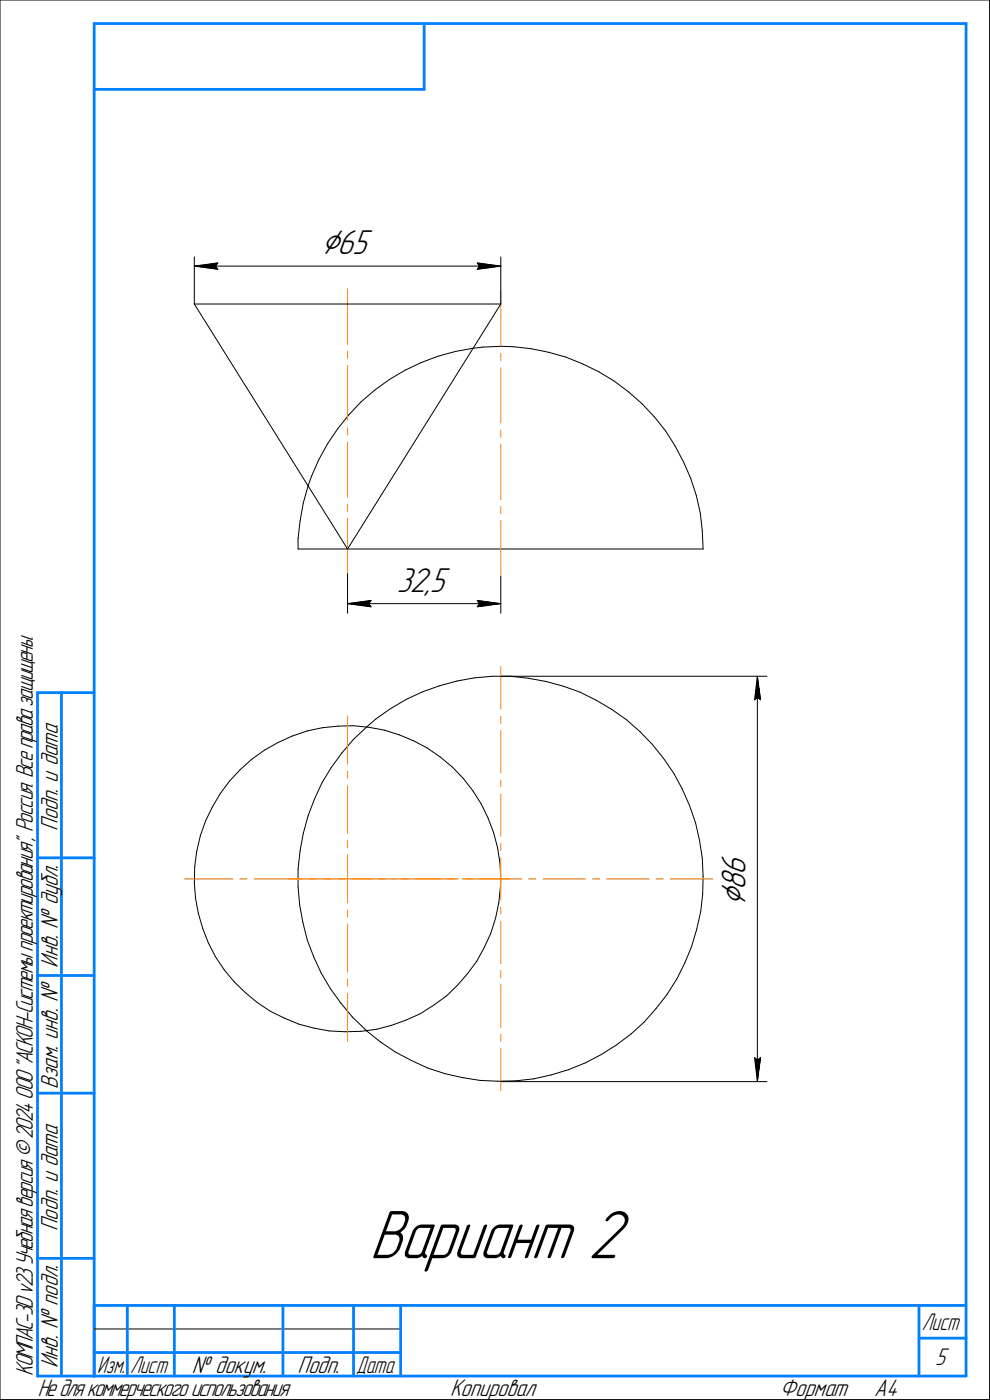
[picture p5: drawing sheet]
<svg xmlns="http://www.w3.org/2000/svg" width="210mm" height="297mm" viewBox="0 0 210 297" stroke-linecap="round" stroke-linejoin="round" font-family="sans-serif">
<g fill="none" stroke="#000" stroke-width=".21">
<path d="M0 0v297zM0 0h210zM210 0v297zM41.2 54.5v10zM41.2 56.5l5-.7zM41.2 56.5l5 .6zM41.2 56.5h65.1zM45.7 56.5l.5 .6zM46.2 55.8l-.5 .7zM101.3 57.1l5-.6zM101.3 55.8l.4 .7zM101.3 55.8l5 .7z"/>
<path d="M101.7 56.5l-.4 .6zM106.3 54.5v10zM41.2 64.5h65.1zM41.2 64.5l32.5 52zM85.9 78.6l3.4-1.6zM89.3 77l3.6-1.4zM92.9 75.6l3.7-1zM96.6 74.6l3.7-.7zM100.3 73.9l2.1-.2zM102.4 73.7l3.9-.2zM106.3 73.5l2.6 .1zM106.3 64.5l-32.6 52z"/>
<path d="M108.9 73.6l3.8 .4zM112.7 74l3.7 .8zM116.4 74.8l3.7 1zM120.1 75.8l3.5 1.4zM123.6 77.2l3.5 1.7zM127.1 78.9l3.2 2zM67.6 97.5l-1.5 3.5zM69.5 94.1l-1.9 3.4zM71.6 91l-2.1 3.1zM74 88.1l-2.4 2.9zM76.6 85.3l2.9-2.5zM76.6 85.3l-2.6 2.8z"/>
<path d="M79.5 82.8l3.1-2.3zM82.6 80.5l3.3-1.9zM130.3 80.9l3 2.2zM133.3 83.1l2.9 2.6zM136.2 85.7l2.7 2.8zM138.9 88.5l2.3 2.9zM141.2 91.4l2.1 3.3zM143.3 94.7l1.7 3.3zM145 98l1.6 3.5zM63.2 114.3v2.2zM63.2 116.5h86zM63.7 110.6l-.5 3.7z"/>
<path d="M64.3 106.8l-.6 3.8zM65.4 103.1l-1.1 3.7zM66.1 101l-.7 2.1zM146.6 101.5l1.1 3.7zM147.7 105.2l.9 3.7zM148.6 108.9l.4 3.8zM149 112.7l.2 3.8zM73.7 121.8v8.3zM73.7 128.1l5-.7zM73.7 128.1l5 .7zM73.7 128.1h32.6zM78.2 128.1l.5 .7z"/>
<path d="M78.7 127.4l-.5 .7zM101.3 128.8l5-.7zM101.3 127.4l.4 .7zM101.3 127.4l5 .7zM101.7 128.1l-.4 .7zM106.3 122.3v7.8zM56.1 159.2l2.9-1.6zM59 157.6l3-1.4zM62 156.2l3.2-1.1zM65.2 155.1l3.2-.7zM68.4 154.4l3.3-.3zM71.7 154.1l3.3-.1z"/>
<path d="M72.6 159.8l-2.3 3.1zM75 154l3.3 .3zM75 156.9l2.8-2.6zM75 156.9l-2.4 2.9zM77.8 154.3l2-1.7zM78.3 154.3l3.2 .6zM79.8 152.6l3.1-2.2zM81.5 154.9l3.3 1.1zM82.9 150.4l3.3-2zM84.8 156l3 1.2zM86.2 148.4l3.5-1.6zM87.8 157.2l2.9 1.5z"/>
<path d="M89.7 146.8l3.5-1.3zM90.7 158.7l2.8 2zM93.2 145.5l3.7-1zM96.9 144.5l3.8-.7zM100.7 143.8l3.8-.3zM104.5 143.5h3.8zM106.3 143.5h56.4zM108.3 143.5l3.8 .4zM112.1 143.9l3.7 .7zM115.8 144.6l3.7 1zM119.5 145.6l3.6 1.3zM123.1 146.9l3.4 1.7z"/>
<path d="M126.5 148.6l3.3 1.9zM129.8 150.5l3.1 2.2zM132.9 152.7l2.9 2.6zM135.8 155.3l2.6 2.7zM138.4 158l2.4 3zM160.1 148.5l.6-.5zM160.7 143.5l.7 5zM160.7 148l.7 .5zM160.7 143.5l-.6 5zM160.7 143.5v86zM42.5 177.4l-.8 3.3zM43.6 174.2l-1.1 3.2z"/>
<path d="M45 171.3l-1.4 2.9zM46.7 168.4l-1.7 2.9zM48.7 165.8l-2 2.6zM51 163.3l2.4-2.2zM51 163.3l-2.3 2.5zM53.4 161.1l2.7-1.9zM64.3 176.9l-.6 3.7zM65.4 173.1l-1.1 3.8zM66.7 169.6l-1.3 3.5zM68.3 166.1l-1.6 3.5zM70.3 162.9l-2 3.2zM93.5 160.7l2.5 2.1z"/>
<path d="M96 162.8l2.3 2.4zM98.3 165.2l2 2.6zM100.3 167.8l1.8 2.8zM102.1 170.6l1.4 3zM103.5 173.6l1.2 3.1zM104.7 176.7l.9 3.2zM105.6 179.9l.5 3.3zM140.8 161l2.2 3.2zM143 164.2l1.8 3.3zM144.8 167.5l1.5 3.4zM146.3 170.9l1.3 3.7zM147.6 174.6l.8 3.7z"/>
<path d="M148.4 178.3l.6 3.8zM41.2 187.3l.3 3.3zM41.3 183.9l-.1 3.4zM41.5 190.6l.6 3.2zM41.7 180.7l-.4 3.2zM42.1 193.8l.9 3.2zM43 197l1.2 3.1zM63.2 184.4v3.8zM63.2 188.2l.4 3.8zM63.6 192l.7 3.7zM63.7 180.6l-.5 3.8zM64.3 195.7l.9 3.8z"/>
<path d="M65.2 199.5l1.3 3.5zM104.1 198l-1.3 3zM105.2 194.8l-1.1 3.2zM105.8 191.6l-.6 3.2zM106.1 183.2l.2 3.3zM106.2 188.3l-.4 3.3zM106.3 186.5l-.1 1.8zM147.8 197.2l-1.1 3.7zM148.7 193.5l-.9 3.7zM149 182.1l.2 3.8zM149.1 189.7l-.4 3.8zM149.2 185.9l-.1 3.8z"/>
<path d="M44.2 200.1l1.5 2.9zM45.7 203l1.9 2.8zM47.6 205.8l2.1 2.6zM49.7 208.4l2.4 2.3zM52.1 210.7l2.5 2.1zM54.6 212.8l2.8 1.8zM57.4 214.6l3 1.5zM60.4 216.1l3 1.2zM63.4 217.3l3.2 .9zM66.5 203l1.7 3.5zM66.6 218.2l3.2 .6zM68.2 206.5l1.9 3.3z"/>
<path d="M69.8 218.8l3.4 .1zM70.1 209.8l2.2 3.1zM72.3 212.9l2.5 2.9zM73.2 218.9h3.3zM74.8 215.8l2.7 2.6zM76.5 218.9l3.3-.5zM77.5 218.4l.3 .4zM77.8 218.8l3 2.3zM79.8 218.4l3.3-.8zM83.1 217.6l3-1.1zM86.1 216.5l3.1-1.4zM89.2 215.1l2.7-1.7z"/>
<path d="M91.9 213.4l2.8-2zM94.7 211.4l2.3-2.3zM99.2 206.6l-2.2 2.5zM101.2 204l-2 2.6zM102.8 201l-1.6 3zM133.9 219.5l2.8-2.6zM139.2 214l-2.5 2.9zM141.6 211l-2.4 3zM143.6 207.8l-2 3.2zM145.3 204.4l-1.7 3.4zM146.7 200.9l-1.4 3.5zM80.8 221.1l3.1 2.2z"/>
<path d="M83.9 223.3l3.4 1.7zM87.3 225l3.5 1.7zM90.8 226.7l3.6 1.1zM94.4 227.8l3.7 .9zM98.1 228.7l3.8 .6zM101.9 229.3l3.8 .1zM105.7 229.4h3.8zM106.3 229.5h56.4zM109.5 229.4l3.8-.5zM113.3 228.9l3.7-.8zM117 228.1l3.6-1.1zM120.6 227l3.6-1.4z"/>
<path d="M124.2 225.6l3.4-1.8zM127.6 223.8l3.2-2.1zM130.8 221.7l3.1-2.2zM160.1 224.5l.6 5zM160.1 224.5l.6 .5zM160.7 225l.7-.5zM161.4 224.5l-.7 5zM0 297h210zM20 282h65z"/>
</g>
<g fill="none" stroke="#ff8000" stroke-width=".21">
<path d="M73.7 77.6v11.6zM73.7 74.5v1.5zM73.7 61.3v11.8zM106.3 78.1v11.6zM106.3 75v1.5zM106.3 61.8v11.7zM73.7 93.8v11.7zM73.7 90.8v1.5zM106.3 94.2v11.8zM106.3 91.3v1.5zM73.7 110v11.8zM73.7 107v1.5z"/>
<path d="M106.3 110.5v11.8zM106.3 107.5v1.5zM73.7 152v10.2zM106.3 141.5v9zM106.3 152v1.5zM106.3 155v9zM73.7 163.7v1.5zM73.7 166.7v10.2zM73.7 178.4v1.5zM106.3 165.5v1.5zM106.3 168.5v9zM106.3 179v1.5z"/>
<path d="M39.2 186.5h10.2zM50.9 186.5h1.5zM53.9 186.5h10.2zM61.2 186.5h9zM65.6 186.5h1.5zM68.7 186.5h5zM71.7 186.5h1.5zM73.7 196.1v10.2zM73.7 193.1v1.5zM73.7 186.5v5.1zM73.7 181.4v5.1zM73.7 186.5h5.1z"/>
<path d="M74.8 186.5h8.9zM80.3 186.5h1.5zM83.3 186.5h10.3zM85.3 186.5h1.4zM88.2 186.5h9zM95 186.5h1.5zM98 186.5h10.2zM98.7 186.5h1.5zM101.7 186.5h4.6zM106.3 186.5h4.4zM106.3 195.5v9zM106.3 192.5v1.5z"/>
<path d="M106.3 186.5v4.5zM106.3 182v4.5zM112.2 186.5h1.5zM115.2 186.5h9zM125.7 186.5h1.6zM128.7 186.5h9.1zM139.2 186.5h1.5zM142.2 186.5h9zM73.7 210.8v10.2zM73.7 207.8v1.5zM106.3 219.5v1.5zM106.3 209v9z"/>
<path d="M106.3 206v1.5zM106.3 222.5v9z"/>
</g>
<g fill="#fff" stroke="#fff" stroke-width=".21">
<path d="M152.5 180.7h7.3zM152.5 180.8h7.3zM152.5 180.8h7.3zM152.5 180.9h7.3zM152.5 181h7.3zM152.5 181.1h7.3zM152.5 181.2h7.3zM152.5 181.3h7.3zM152.5 181.4h7.3zM152.5 181.4h7.3zM152.5 181.5h7.3zM152.5 181.6h7.3zM152.5 181.7h7.3zM152.5 181.8h7.3zM152.5 181.9h7.3zM152.5 181.9h7.3zM152.5 182h7.3zM152.5 182.1h7.3zM152.5 182.2h7.3zM152.5 182.3h7.3zM152.5 182.4h7.3zM152.5 182.5h7.3zM152.5 182.5h7.3zM152.5 182.6h7.3zM152.5 182.7h7.3zM152.5 182.8h7.3zM152.5 182.9h7.3zM152.5 183h7.3zM152.5 183h7.3zM152.5 183.1h7.3zM152.5 183.2h7.3zM152.5 183.3h7.3zM152.5 183.4h7.3zM152.5 183.5h7.3zM152.5 183.6h7.3zM152.5 183.6h7.3zM152.5 183.7h7.3zM152.5 183.8h7.3zM152.5 183.9h7.3zM152.5 184h7.3zM152.5 184.1h7.3zM152.5 184.1h7.3zM152.5 184.2h7.3zM152.5 184.3h7.3zM152.5 184.4h7.3zM152.5 184.5h7.3zM152.5 184.6h7.3zM152.5 184.7h7.3zM152.5 184.7h7.3zM152.5 184.8h7.3zM152.5 184.9h7.3zM152.5 185h7.3zM152.5 185.1h7.3zM152.5 185.2h7.3zM152.5 185.3h7.3zM152.5 185.3h7.3zM152.5 185.4h7.3zM152.5 185.5h7.3zM152.5 185.6h7.3zM152.5 185.7h7.3zM152.5 185.8h7.3zM152.5 185.8h7.3zM152.5 185.9h7.3zM152.5 186h7.3zM152.5 186.1h7.3zM152.5 186.2h7.3zM152.5 186.3h7.3zM152.5 186.4h7.3zM152.5 186.4h7.3zM152.5 186.5h7.3zM152.5 186.6h7.3zM152.5 186.7h7.3zM152.5 186.8h7.3zM152.5 186.9h7.3zM152.5 186.9h7.3zM152.5 187h7.3zM152.5 187.1h7.3zM152.5 187.2h7.3zM152.5 187.3h7.3zM152.5 187.4h7.3zM152.5 187.5h7.3zM152.5 187.5h7.3zM152.5 187.6h7.3zM152.5 187.7h7.3zM152.5 187.8h7.3zM152.5 187.9h7.3zM152.5 188h7.3zM152.5 188h7.3zM152.5 188.1h7.3zM152.5 188.2h7.3zM152.5 188.3h7.3zM152.5 188.4h7.3zM152.5 188.5h7.3zM152.5 188.6h7.3zM152.5 188.6h7.3zM152.5 188.7h7.3zM152.5 188.8h7.3zM152.5 188.9h7.3zM152.5 189h7.3zM152.5 189.1h7.3zM152.5 189.1h7.3zM152.5 189.2h7.3zM152.5 189.3h7.3zM152.5 189.4h7.3zM152.5 189.5h7.3zM152.5 189.6h7.3zM152.5 189.7h7.3zM152.5 189.7h7.3zM152.5 189.8h7.3zM152.5 189.9h7.3zM152.5 190h7.3zM152.5 190.1h7.3zM152.5 190.2h7.3zM152.5 190.2h7.3zM152.5 190.3h7.3zM152.5 190.4h7.3zM152.5 190.5h7.3zM152.5 190.6h7.3zM152.5 190.7h7.3zM152.5 190.8h7.3zM152.5 190.8h7.3zM152.5 190.9h7.3zM152.5 191h7.3zM152.5 191.1h7.3zM152.5 191.2h7.3zM152.5 191.3h7.3zM152.5 191.3h7.3zM152.5 191.4h7.3zM152.5 191.5h7.3zM152.5 191.6h7.3zM152.5 191.7h7.3zM152.5 191.8h7.3zM152.5 191.9h7.3zM152.5 191.9h7.3zM152.5 192h7.3zM152.5 192.1h7.3zM152.5 192.2h7.3z"/>
<path d="M159.5 224h2.5zM159.6 224.1h2.4zM159.6 224.2h2.4zM159.6 224.3h2.4zM159.6 224.4h2.4zM159.6 224.5h2.4zM159.6 224.5h2.4zM159.6 224.6h2.4zM159.7 224.7h2.2zM159.7 224.8h2.2zM159.7 224.9h2.2zM159.7 225h2.2zM159.7 225h2.2zM159.7 225.1h2.2zM159.7 225.2h2.2zM159.8 225.3h2zM159.8 225.4h2zM159.8 225.5h2zM159.8 225.6h2zM159.8 225.6h2zM159.8 225.7h2zM159.8 225.8h2zM159.9 225.9h1.8zM159.9 226h1.8zM159.9 226.1h1.8zM159.9 226.1h1.8zM159.9 226.2h1.8zM159.9 226.3h1.8zM159.9 226.4h1.8zM159.9 226.5h1.7zM159.9 226.6h1.7zM159.9 226.7h1.7zM159.9 226.7h1.7zM159.9 226.8h1.7zM159.9 226.9h1.7zM159.9 227h1.7zM160 227.1h1.5zM160 227.2h1.5zM160 227.2h1.5zM160 227.3h1.5zM160 227.4h1.5zM160 227.5h1.5zM160 227.6h1.5zM160 227.7h1.5zM160.1 227.8h1.4zM160.1 227.8h1.4zM160.2 227.9h1.2zM160.2 228h1.2zM160.2 228.1h1.1zM160.3 228.2h1zM160.3 228.3h1zM160.3 228.3h.9zM160.4 228.4h.8zM160.4 228.5h.7zM160.4 228.6h.7zM160.4 228.7h.7zM160.4 228.8h.6zM160.5 228.9h.5zM160.5 228.9h.5zM160.5 229h.5zM160.6 229.1h.4zM160.6 229.2h.3zM160.6 229.3h.3z"/>
<path d="M160.6 143.8h.3zM160.6 143.8h.3zM160.6 143.9h.4zM160.5 144h.5zM160.5 144.1h.5zM160.4 144.2h.6zM160.4 144.3h.6zM160.4 144.4h.7zM160.4 144.4h.7zM160.4 144.5h.8zM160.4 144.6h.8zM160.3 144.7h.9zM160.3 144.8h1zM160.2 144.9h1.1zM160.2 144.9h1.2zM160.2 145h1.2zM160.1 145.1h1.4zM160.1 145.2h1.4zM160 145.3h1.5zM160 145.4h1.5zM160 145.5h1.5zM160 145.5h1.5zM160 145.6h1.5zM160 145.7h1.5zM160 145.8h1.5zM160 145.9h1.5zM159.9 146h1.7zM159.9 146h1.7zM159.9 146.1h1.7zM159.9 146.2h1.7zM159.9 146.3h1.7zM159.9 146.4h1.7zM159.9 146.5h1.7zM159.9 146.6h1.8zM159.9 146.6h1.8zM159.9 146.7h1.8zM159.9 146.8h1.8zM159.9 146.9h1.8zM159.9 147h1.8zM159.9 147.1h1.8zM159.8 147.2h1.9zM159.8 147.2h2zM159.8 147.3h2zM159.8 147.4h2zM159.8 147.5h2zM159.8 147.6h2zM159.8 147.7h2zM159.8 147.7h2zM159.7 147.8h2.2zM159.7 147.9h2.2zM159.7 148h2.2zM159.7 148.1h2.2zM159.7 148.2h2.2zM159.7 148.3h2.2zM159.7 148.3h2.2zM159.6 148.4h2.4zM159.6 148.5h2.4zM159.6 148.6h2.4zM159.6 148.7h2.4zM159.6 148.8h2.4zM159.6 148.8h2.4zM159.6 148.9h2.4z"/>
<path d="M68.2 48.3h11.1zM68.2 48.3h11.1zM68.2 48.4h11.1zM68.2 48.5h11.1zM68.2 48.6h11.1zM68.2 48.7h11.1zM68.2 48.8h11.1zM68.2 48.9h11.1zM68.2 48.9h11.1zM68.2 49h11.1zM68.2 49.1h11.1zM68.2 49.2h11.1zM68.2 49.3h11.1zM68.2 49.4h11.1zM68.2 49.4h11.1zM68.2 49.5h11.1zM68.2 49.6h11.1zM68.2 49.7h11.1zM68.2 49.8h11.1zM68.2 49.9h11.1zM68.2 50h11.1zM68.2 50h11.1zM68.2 50.1h11.1zM68.2 50.2h11.1zM68.2 50.3h11.1zM68.2 50.4h11.1zM68.2 50.5h11.1zM68.2 50.5h11.1zM68.2 50.6h11.1zM68.2 50.7h11.1zM68.2 50.8h11.1zM68.2 50.9h11.1zM68.2 51h11.1zM68.2 51.1h11.1zM68.2 51.1h11.1zM68.2 51.2h11.1zM68.2 51.3h11.1zM68.2 51.4h11.1zM68.2 51.5h11.1zM68.2 51.6h11.1zM68.2 51.6h11.1zM68.2 51.7h11.1zM68.2 51.8h11.1zM68.2 51.9h11.1zM68.2 52h11.1zM68.2 52.1h11.1zM68.2 52.2h11.1zM68.2 52.2h11.1zM68.2 52.3h11.1zM68.2 52.4h11.1zM68.2 52.5h11.1zM68.2 52.6h11.1zM68.2 52.7h11.1zM68.2 52.7h11.1zM68.2 52.8h11.1zM68.2 52.9h11.1zM68.2 53h11.1zM68.2 53.1h11.1zM68.2 53.2h11.1zM68.2 53.3h11.1zM68.2 53.3h11.1zM68.2 53.4h11.1zM68.2 53.5h11.1zM68.2 53.6h11.1zM68.2 53.7h11.1zM68.2 53.8h11.1zM68.2 53.8h11.1zM68.2 53.9h11.1zM68.2 54h11.1zM68.2 54.1h11.1zM68.2 54.2h11.1zM68.2 54.3h11.1zM68.2 54.4h11.1zM68.2 54.4h11.1zM68.2 54.5h11.1zM68.2 54.6h11.1zM68.2 54.7h11.1zM68.2 54.8h11.1zM68.2 54.9h11.1zM68.2 54.9h11.1zM68.2 55h11.1zM68.2 55.1h11.1zM68.2 55.2h11.1zM68.2 55.3h11.1zM68.2 55.4h11.1z"/>
<path d="M46.1 55.4h.6zM45.3 55.5h1.4zM44.5 55.5h2.2zM43.8 55.6h2.9zM43 55.7h3.7zM42.8 55.8h3.9zM42.7 55.9h4zM42.4 56h4.3zM42.2 56h4.5zM42.1 56.1h4.6zM41.8 56.2h4.9zM41.7 56.3h5zM41.5 56.4h5.2zM41.2 56.5h5.5zM41.5 56.6h5.2zM41.7 56.6h5zM41.8 56.7h4.9zM42.1 56.8h4.6zM42.2 56.9h4.5zM42.4 57h4.3zM42.7 57.1h4zM42.8 57.1h3.9zM43 57.2h3.7zM43.7 57.3h3zM44.3 57.4h2.4zM44.9 57.5h1.8zM45.6 57.6h1.1zM46.1 57.7h.6z"/>
<path d="M100.8 55.4h.7zM100.8 55.5h1.5zM100.8 55.5h2.2zM100.8 55.6h3zM100.8 55.7h3.7zM100.8 55.8h3.9zM100.8 55.9h4.1zM100.8 56h4.3zM100.8 56h4.5zM100.8 56.1h4.7zM100.8 56.2h4.9zM100.8 56.3h5.1zM100.8 56.4h5.3zM100.8 56.5h5.5zM100.8 56.6h5.3zM100.8 56.6h5.1zM100.8 56.7h4.9zM100.8 56.8h4.7zM100.8 56.9h4.5zM100.8 57h4.3zM100.8 57.1h4.1zM100.8 57.1h3.9zM100.8 57.2h3.7zM100.8 57.3h3.1zM100.8 57.4h2.5zM100.8 57.5h1.8zM100.8 57.6h1.2zM100.8 57.7h.6z"/>
<path d="M84.2 120h11.6zM84.2 120.1h11.6zM84.2 120.1h11.6zM84.2 120.2h11.6zM84.2 120.3h11.6zM84.2 120.4h11.6zM84.2 120.5h11.6zM84.2 120.6h11.6zM84.2 120.6h11.6zM84.2 120.7h11.6zM84.2 120.8h11.6zM84.2 120.9h11.6zM84.2 121h11.6zM84.2 121.1h11.6zM84.2 121.2h11.6zM84.2 121.2h11.6zM84.2 121.3h11.6zM84.2 121.4h11.6zM84.2 121.5h11.6zM84.2 121.6h11.6zM84.2 121.7h11.6zM84.2 121.8h11.6zM84.2 121.8h11.6zM84.2 121.9h11.6zM84.2 122h11.6zM84.2 122.1h11.6zM84.2 122.2h11.6zM84.2 122.3h11.6zM84.2 122.3h11.6zM84.2 122.4h11.6zM84.2 122.5h11.6zM84.2 122.6h11.6zM84.2 122.7h11.6zM84.2 122.8h11.6zM84.2 122.9h11.6zM84.2 122.9h11.6zM84.2 123h11.6zM84.2 123.1h11.6zM84.2 123.2h11.6zM84.2 123.3h11.6zM84.2 123.4h11.6zM84.2 123.4h11.6zM84.2 123.5h11.6zM84.2 123.6h11.6zM84.2 123.7h11.6zM84.2 123.8h11.6zM84.2 123.9h11.6zM84.2 124h11.6zM84.2 124h11.6zM84.2 124.1h11.6zM84.2 124.2h11.6zM84.2 124.3h11.6zM84.2 124.4h11.6zM84.2 124.5h11.6zM84.2 124.5h11.6zM84.2 124.6h11.6zM84.2 124.7h11.6zM84.2 124.8h11.6zM84.2 124.9h11.6zM84.2 125h11.6zM84.2 125.1h11.6zM84.2 125.1h11.6zM84.2 125.2h11.6zM84.2 125.3h11.6zM84.2 125.4h11.6zM84.2 125.5h11.6zM84.2 125.6h11.6zM84.2 125.6h11.6zM84.2 125.7h11.6zM84.2 125.8h11.6zM84.2 125.9h11.6zM84.2 126h11.6zM84.2 126.1h11.6zM84.2 126.2h11.6zM84.2 126.2h11.6zM84.2 126.3h11.6zM84.2 126.4h11.6zM84.2 126.5h11.6zM84.2 126.6h11.6zM84.2 126.7h11.6zM84.2 126.7h11.6zM84.2 126.8h11.6zM84.2 126.9h11.6zM84.2 127h11.6z"/>
<path d="M78.7 126.9h.5zM78.1 127h1.1zM77.4 127.1h1.8zM76.8 127.2h2.4zM76.2 127.3h3zM75.5 127.3h3.7zM75.4 127.4h3.8zM75.2 127.5h4zM74.9 127.6h4.3zM74.8 127.7h4.4zM74.6 127.8h4.6zM74.3 127.8h4.9zM74.2 127.9h5zM74 128h5.2zM73.7 128.1h5.5zM74 128.2h5.2zM74.2 128.3h5zM74.3 128.4h4.9zM74.6 128.4h4.6zM74.8 128.5h4.4zM74.9 128.6h4.3zM75.2 128.7h4zM75.4 128.8h3.8zM75.5 128.9h3.7zM76.3 128.9h2.9zM77 129h2.2zM77.8 129.1h1.4zM78.6 129.2h.6z"/>
<path d="M100.8 126.9h.6zM100.8 127h1.2zM100.8 127.1h1.8zM100.8 127.2h2.5zM100.8 127.3h3.1zM100.8 127.3h3.7zM100.8 127.4h3.9zM100.8 127.5h4.1zM100.8 127.6h4.3zM100.8 127.7h4.5zM100.8 127.8h4.7zM100.8 127.8h4.9zM100.8 127.9h5.1zM100.8 128h5.3zM100.8 128.1h5.5zM100.8 128.2h5.3zM100.8 128.3h5.1zM100.8 128.4h4.9zM100.8 128.4h4.7zM100.8 128.5h4.5zM100.8 128.6h4.3zM100.8 128.7h4.1zM100.8 128.8h3.9zM100.8 128.9h3.7zM100.8 128.9h3zM100.8 129h2.2zM100.8 129.1h1.5zM100.8 129.2h.7z"/>
<path d="M78.4 255.8h56.3zM78.4 255.9h56.3zM78.4 255.9h56.3zM78.4 256h56.3zM78.4 256.1h56.3zM78.4 256.2h56.3zM78.4 256.3h56.3zM78.4 256.4h56.3zM78.4 256.5h56.3zM78.4 256.5h56.3zM78.4 256.6h56.3zM78.4 256.7h56.3zM78.4 256.8h56.3zM78.4 256.9h56.3zM78.4 257h56.3zM78.4 257h56.3zM78.4 257.1h56.3zM78.4 257.2h56.3zM78.4 257.3h56.3zM78.4 257.4h56.3zM78.4 257.5h56.3zM78.4 257.6h56.3zM78.4 257.6h56.3zM78.4 257.7h56.3zM78.4 257.8h56.3zM78.4 257.9h56.3zM78.4 258h56.3zM78.4 258.1h56.3zM78.4 258.1h56.3zM78.4 258.2h56.3zM78.4 258.3h56.3zM78.4 258.4h56.3zM78.4 258.5h56.3zM78.4 258.6h56.3zM78.4 258.7h56.3zM78.4 258.7h56.3zM78.4 258.8h56.3zM78.4 258.9h56.3zM78.4 259h56.3zM78.4 259.1h56.3zM78.4 259.2h56.3zM78.4 259.2h56.3zM78.4 259.3h56.3zM78.4 259.4h56.3zM78.4 259.5h56.3zM78.4 259.6h56.3zM78.4 259.7h56.3zM78.4 259.8h56.3zM78.4 259.8h56.3zM78.4 259.9h56.3zM78.4 260h56.3zM78.4 260.1h56.3zM78.4 260.2h56.3zM78.4 260.3h56.3zM78.4 260.3h56.3zM78.4 260.4h56.3zM78.4 260.5h56.3zM78.4 260.6h56.3zM78.4 260.7h56.3zM78.4 260.8h56.3zM78.4 260.9h56.3zM78.4 260.9h56.3zM78.4 261h56.3zM78.4 261.1h56.3zM78.4 261.2h56.3zM78.4 261.3h56.3zM78.4 261.4h56.3zM78.4 261.5h56.3zM78.4 261.5h56.3zM78.4 261.6h56.3zM78.4 261.7h56.3zM78.4 261.8h56.3zM78.4 261.9h56.3zM78.4 262h56.3zM78.4 262h56.3zM78.4 262.1h56.3zM78.4 262.2h56.3zM78.4 262.3h56.3zM78.4 262.4h56.3zM78.4 262.5h56.3zM78.4 262.6h56.3zM78.4 262.6h56.3zM78.4 262.7h56.3zM78.4 262.8h56.3zM78.4 262.9h56.3zM78.4 263h56.3zM78.4 263.1h56.3zM78.4 263.1h56.3zM78.4 263.2h56.3zM78.4 263.3h56.3zM78.4 263.4h56.3zM78.4 263.5h56.3zM78.4 263.6h56.3zM78.4 263.7h56.3zM78.4 263.7h56.3zM78.4 263.8h56.3zM78.4 263.9h56.3zM78.4 264h56.3zM78.4 264.1h56.3zM78.4 264.2h56.3zM78.4 264.2h56.3zM78.4 264.3h56.3zM78.4 264.4h56.3zM78.4 264.5h56.3zM78.4 264.6h56.3zM78.4 264.7h56.3zM78.4 264.8h56.3zM78.4 264.8h56.3zM78.4 264.9h56.3zM78.4 265h56.3zM78.4 265.1h56.3zM78.4 265.2h56.3zM78.4 265.3h56.3zM78.4 265.3h56.3zM78.4 265.4h56.3zM78.4 265.5h56.3zM78.4 265.6h56.3zM78.4 265.7h56.3zM78.4 265.8h56.3zM78.4 265.9h56.3zM78.4 265.9h56.3zM78.4 266h56.3zM78.4 266.1h56.3zM78.4 266.2h56.3zM78.4 266.3h56.3zM78.4 266.4h56.3zM78.4 266.4h56.3zM78.4 266.5h56.3zM78.4 266.6h56.3zM78.4 266.7h56.3zM78.4 266.8h56.3zM78.4 266.9h56.3zM78.4 267h56.3zM78.4 267h56.3zM78.4 267.1h56.3zM78.4 267.2h56.3zM78.4 267.3h56.3zM78.4 267.4h56.3zM78.4 267.5h56.3zM78.4 267.5h56.3zM78.4 267.6h56.3zM78.4 267.7h56.3zM78.4 267.8h56.3zM78.4 267.9h56.3zM78.4 268h56.3zM78.4 268.1h56.3zM78.4 268.1h56.3zM78.4 268.2h56.3zM78.4 268.3h56.3zM78.4 268.4h56.3zM78.4 268.5h56.3zM78.4 268.6h56.3zM78.4 268.6h56.3zM78.4 268.7h56.3zM78.4 268.8h56.3zM78.4 268.9h56.3zM78.4 269h56.3zM78.4 269.1h56.3zM78.4 269.2h56.3zM78.4 269.2h56.3zM78.4 269.3h56.3zM78.4 269.4h56.3zM78.4 269.5h56.3zM78.4 269.6h56.3zM78.4 269.7h56.3zM78.4 269.7h56.3zM78.4 269.8h56.3zM78.4 269.9h56.3zM78.4 270h56.3z"/>
</g>
<g fill="#000" stroke="#000" stroke-width=".21">
<path d="M41.2 56.5h4.5zM41.9 56.6h3.9zM42.5 56.6h3.4zM43.2 56.7h2.8zM43.8 56.8h2.2zM44.4 56.9h1.7zM45 57h1.1zM45.6 57.1h.6z"/>
<path d="M45.6 55.9h.6zM45 56h1.1zM44.4 56h1.7zM43.8 56.1h2.2zM43.2 56.2h2.8zM42.5 56.3h3.4zM41.9 56.4h3.9z"/>
<path d="M101.3 55.9h.6zM101.4 56h1.1zM101.4 56h1.8zM101.5 56.1h2.3zM101.6 56.2h2.8zM101.6 56.3h3.5zM101.7 56.4h4z"/>
<path d="M101.7 56.5h4.6zM101.7 56.6h4zM101.6 56.6h3.5zM101.6 56.7h2.8zM101.5 56.8h2.3zM101.4 56.9h1.8zM101.4 57h1.1zM101.3 57.1h.6z"/>
<path d="M73.7 128.1h4.5zM74.4 128.2h3.9zM75 128.3h3.4zM75.7 128.4h2.8zM76.3 128.4h2.2zM76.9 128.5h1.7zM77.6 128.6h1.1zM78.1 128.7h.6z"/>
<path d="M78.1 127.5h.6zM77.6 127.6h1.1zM76.9 127.7h1.7zM76.3 127.8h2.2zM75.7 127.8h2.8zM75 127.9h3.4zM74.4 128h3.9z"/>
<path d="M101.3 127.5h.6zM101.4 127.6h1.1zM101.4 127.7h1.8zM101.5 127.8h2.3zM101.6 127.8h2.8zM101.6 127.9h3.5zM101.7 128h4z"/>
<path d="M101.7 128.1h4.6zM101.7 128.2h4zM101.6 128.3h3.5zM101.6 128.4h2.8zM101.5 128.4h2.3zM101.4 128.5h1.8zM101.4 128.6h1.1zM101.3 128.7h.6z"/>
<path d="M160.5 144.9h.2zM160.5 145h.2zM160.5 145.1h.2zM160.5 145.2h.2zM160.5 145.3h.2zM160.5 145.4h.2zM160.5 145.5h.2zM160.5 145.5h.2zM160.5 145.6h.2zM160.4 145.7h.3zM160.4 145.8h.3zM160.4 145.9h.3zM160.4 146h.3zM160.4 146h.3zM160.4 146.1h.3zM160.4 146.2h.3zM160.4 146.3h.3zM160.4 146.4h.3zM160.4 146.5h.3zM160.4 146.6h.3zM160.4 146.6h.3zM160.4 146.7h.3zM160.4 146.8h.3zM160.4 146.9h.3zM160.4 147h.3zM160.4 147.1h.3zM160.3 147.2h.4zM160.3 147.2h.4zM160.3 147.3h.4zM160.3 147.4h.4zM160.3 147.5h.4zM160.3 147.6h.4zM160.3 147.7h.4zM160.3 147.7h.4zM160.2 147.8h.5zM160.2 147.9h.5zM160.2 148h.5zM160.2 148.1h.4zM160.2 148.2h.3zM160.2 148.3h.2zM160.2 148.3h.2z"/>
<path d="M160.7 144.2h.2zM160.7 144.3h.2zM160.7 144.4h.2zM160.7 144.4h.2zM160.7 144.5h.2zM160.7 144.6h.2zM160.7 144.7h.2zM160.7 144.8h.3zM160.7 144.9h.3zM160.7 144.9h.3zM160.7 145h.3zM160.7 145.1h.3zM160.7 145.2h.3zM160.7 145.3h.3zM160.7 145.4h.3zM160.7 145.5h.3zM160.7 145.5h.3zM160.7 145.6h.3zM160.7 145.7h.3zM160.7 145.8h.3zM160.7 145.9h.3zM160.7 146h.3zM160.7 146h.4zM160.7 146.1h.4zM160.7 146.2h.4zM160.7 146.3h.4zM160.7 146.4h.4zM160.7 146.5h.4zM160.7 146.6h.4zM160.7 146.6h.5zM160.7 146.7h.5zM160.7 146.8h.5zM160.7 146.9h.5zM160.7 147h.5zM160.7 147.1h.5zM160.7 147.2h.5zM160.7 147.2h.5zM160.7 147.3h.6zM160.7 147.4h.6zM160.7 147.5h.6zM160.7 147.6h.6zM160.7 147.7h.6zM160.7 147.7h.6zM160.7 147.8h.6zM160.7 147.9h.7zM160.7 148h.7zM160.9 148.1h.5zM161 148.2h.4zM161 148.3h.4zM161.2 148.3h.2z"/>
<path d="M160.2 224.6h.2zM160.2 224.7h.2zM160.2 224.8h.3zM160.2 224.9h.4zM160.2 225h.5zM160.2 225h.5zM160.2 225.1h.5zM160.3 225.2h.4zM160.3 225.3h.4zM160.3 225.4h.4zM160.3 225.5h.4zM160.3 225.6h.4zM160.3 225.6h.4zM160.3 225.7h.4zM160.3 225.8h.4zM160.3 225.9h.4zM160.4 226h.3zM160.4 226.1h.3zM160.4 226.1h.3zM160.4 226.2h.3zM160.4 226.3h.3zM160.4 226.4h.3zM160.4 226.5h.3zM160.4 226.6h.3zM160.4 226.7h.3zM160.4 226.7h.3zM160.4 226.8h.3zM160.4 226.9h.3zM160.4 227h.3zM160.4 227.1h.3zM160.4 227.2h.3zM160.4 227.2h.3zM160.4 227.3h.3zM160.5 227.4h.2zM160.5 227.5h.2zM160.5 227.6h.2zM160.5 227.7h.2zM160.5 227.8h.2zM160.5 227.8h.2zM160.5 227.9h.2zM160.5 228h.2z"/>
<path d="M161.2 224.6h.2zM161 224.7h.4zM161 224.8h.4zM160.9 224.9h.5zM160.7 225h.7zM160.7 225h.7zM160.7 225.1h.6zM160.7 225.2h.6zM160.7 225.3h.6zM160.7 225.4h.6zM160.7 225.5h.6zM160.7 225.6h.6zM160.7 225.6h.6zM160.7 225.7h.5zM160.7 225.8h.5zM160.7 225.9h.5zM160.7 226h.5zM160.7 226.1h.5zM160.7 226.1h.5zM160.7 226.2h.5zM160.7 226.3h.5zM160.7 226.4h.4zM160.7 226.5h.4zM160.7 226.6h.4zM160.7 226.7h.4zM160.7 226.7h.4zM160.7 226.8h.4zM160.7 226.9h.4zM160.7 227h.3zM160.7 227.1h.3zM160.7 227.2h.3zM160.7 227.2h.3zM160.7 227.3h.3zM160.7 227.4h.3zM160.7 227.5h.3zM160.7 227.6h.3zM160.7 227.7h.3zM160.7 227.8h.3zM160.7 227.8h.3zM160.7 227.9h.3zM160.7 228h.3zM160.7 228.1h.3zM160.7 228.2h.3zM160.7 228.3h.2zM160.7 228.3h.2zM160.7 228.4h.2zM160.7 228.5h.2zM160.7 228.6h.2zM160.7 228.7h.2zM160.7 228.8h.2zM160.7 228.9h.2z"/>
</g>
<g fill="none" stroke="#0080ff" stroke-width=".59">
<path d="M20 5v287zM20 5h185zM20 19h70zM90 5v14zM205 5v287zM8 147v145zM8 147h12zM13 147v145zM8 182h12zM8 207h12zM8 232h12zM8 267h12z"/>
<path d="M20 277h185zM20 277v15zM27 277v15zM37 277v15zM60 277v15zM75 277v15zM85 277v15zM195 277v15zM8 292h12zM20 292h185zM20 287h7zM27 287h10z"/>
<path d="M37 287h23zM60 287h15zM75 287h10zM195 284h10z"/>
</g>
<text font-size="15.6" x="78.4" y="267">Вариант 2</text>
<g font-size="8.5">
<text x="68.1" y="53.9">⌀65</text>
<text x="158.2" y="192.3" transform="rotate(-90 158.2 192.3)">⌀</text>
</g>
<g font-size="7.8">
<text x="84.2" y="125.6">32,5</text>
<text x="158.2" y="185.7" transform="rotate(-90 158.2 185.7)">6</text>
<text x="158.2" y="188.9" transform="rotate(-90 158.2 188.9)">8</text>
</g>
<g font-size="5.4">
<text x="12.3" y="176.2" transform="rotate(-90 12.3 176.2)">Подп. и дата</text>
<text x="12.3" y="205.3" transform="rotate(-90 12.3 205.3)">Инв. № дубл.</text>
<text x="12.3" y="231.1" transform="rotate(-90 12.3 231.1)">Взам. инв. №</text>
<text x="12.3" y="261.2" transform="rotate(-90 12.3 261.2)">Подп. и дата</text>
<text x="7" y="292" transform="rotate(-90 7 292)">КОМПАС-3Dv23Учебнаяверсия©2024ООО&quot;АСКОН-Системыпроектирования&quot;, Россия. Всеправазащищены.</text>
<text x="12.3" y="290.3" transform="rotate(-90 12.3 290.3)">Инв. № подл.</text>
<text x="40.7" y="291.3">№ докум.</text>
<text x="63.1" y="291.3">Подп.</text>
<text x="198.4" y="289.8">5</text>
<text x="8" y="296.3">Недлякоммерческогоиспользования</text>
<text x="95.5" y="296.3">Копировал</text>
<text x="165.5" y="296.3">Формат</text>
<text x="185.5" y="296.3">A4</text>
</g>
<g font-size="5.3">
<text x="195.6" y="282.3">Лист</text>
<text x="20.6" y="291.3">Изм.</text>
<text x="27.6" y="291.3">Лист</text>
<text x="75.6" y="291.3">Дата</text>
</g>
</svg>
